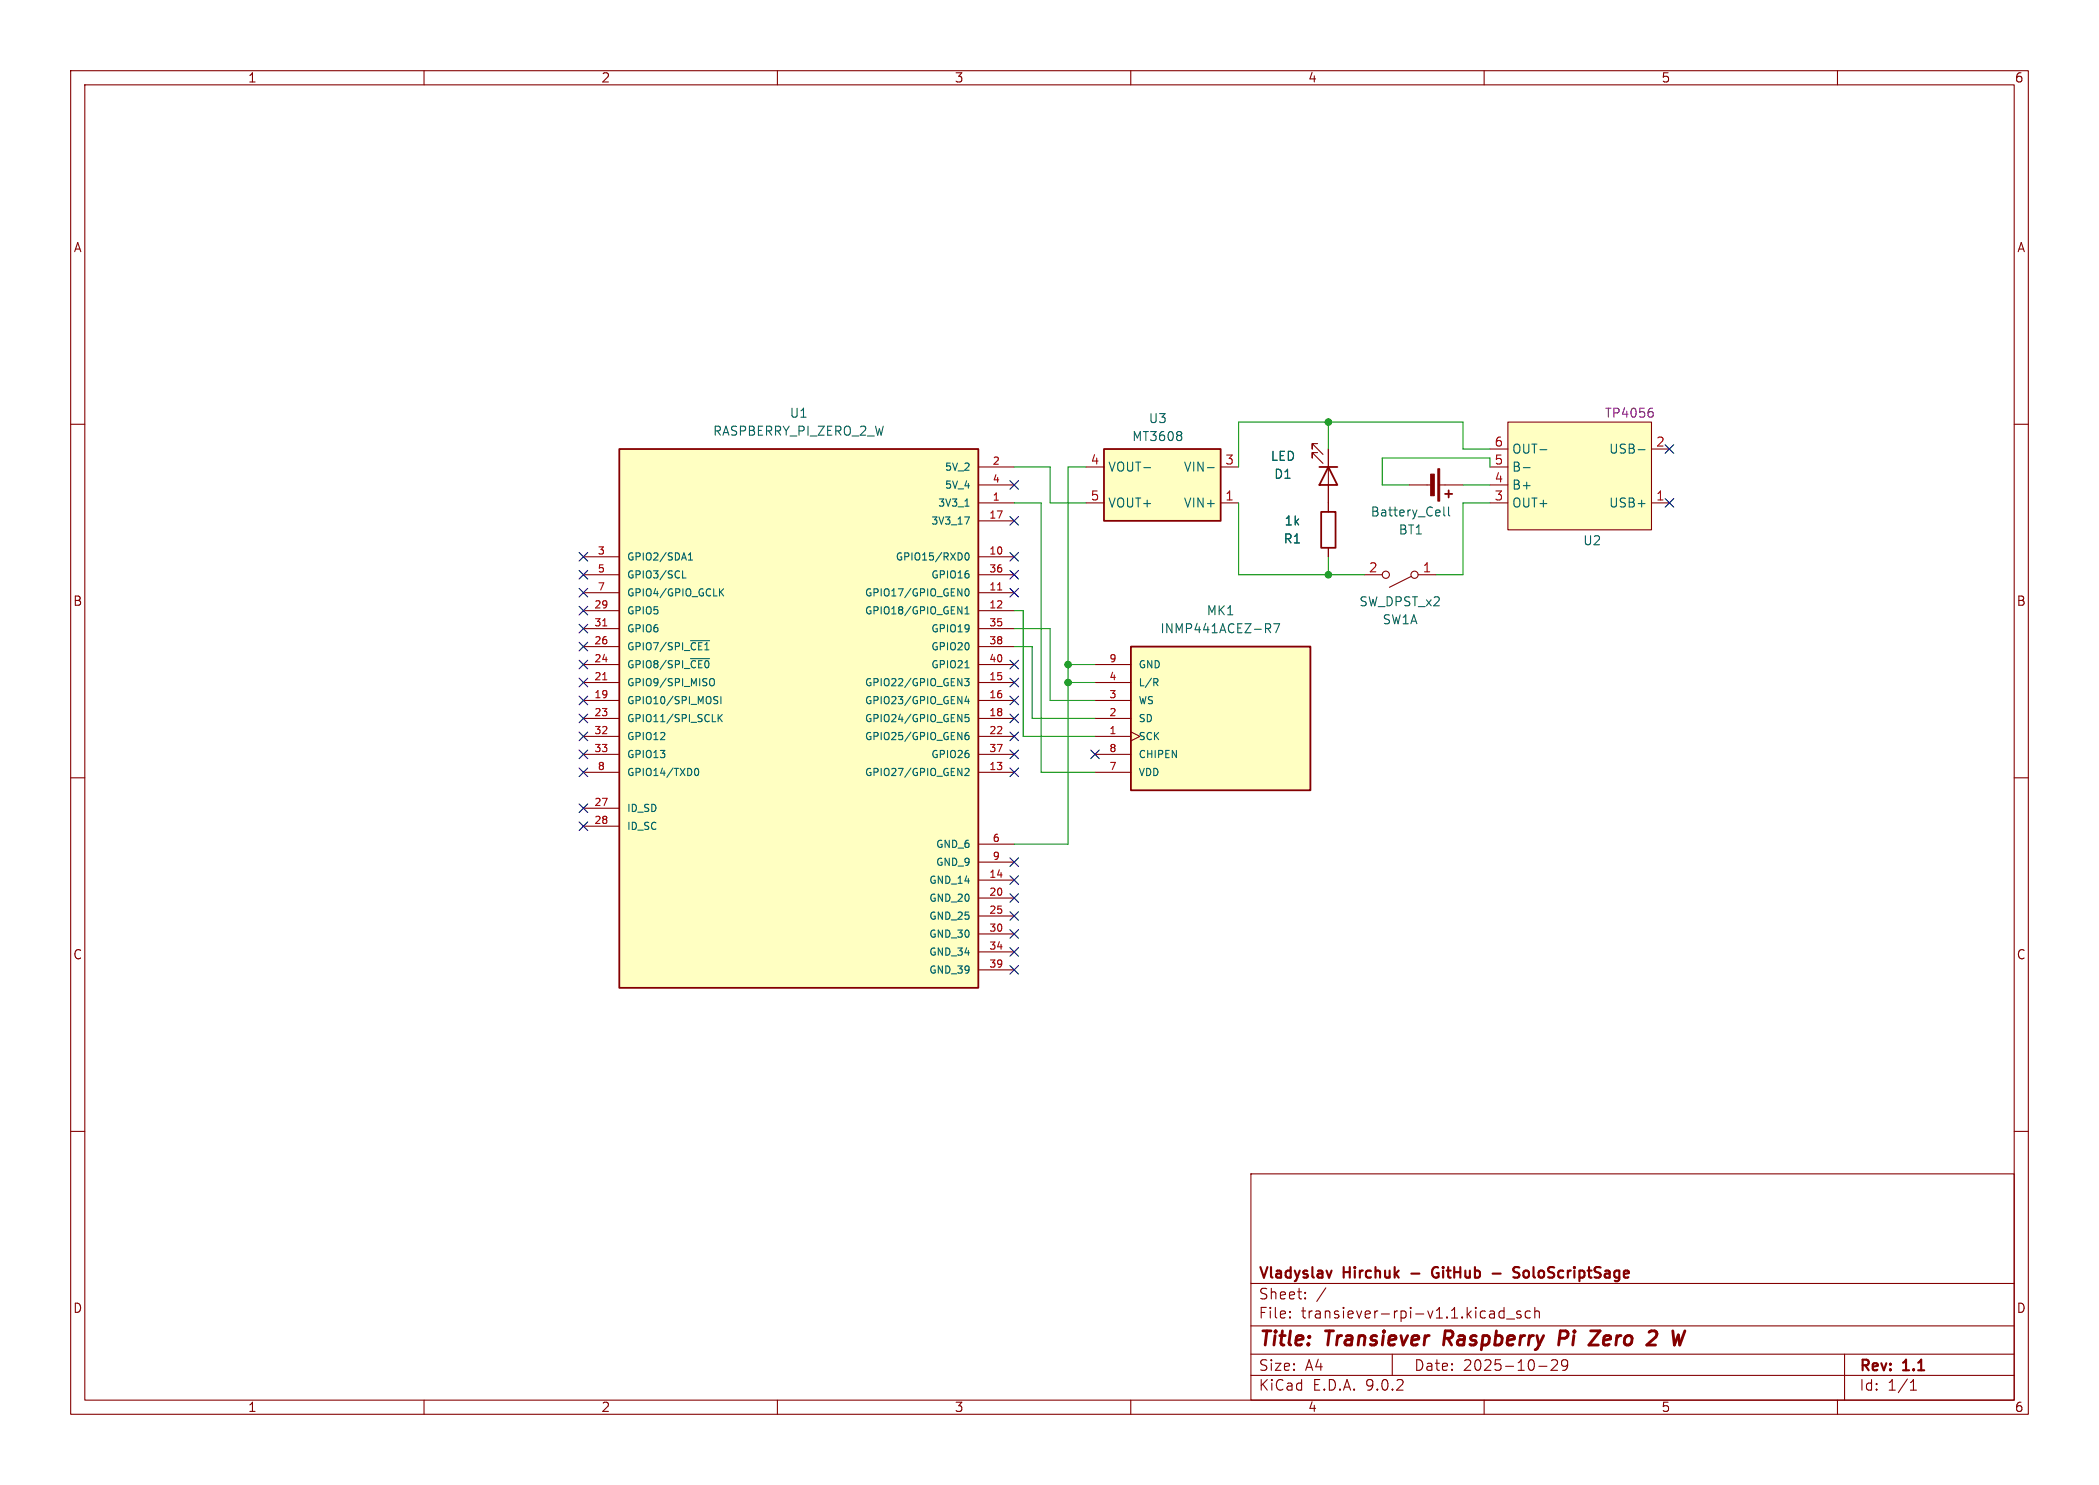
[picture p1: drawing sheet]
<svg xmlns="http://www.w3.org/2000/svg" width="297mm" height="210mm" viewBox="0 0 297 210" stroke-linecap="round" stroke-linejoin="round" font-family="sans-serif">
<g fill="none" stroke="#840000" stroke-width=".15">
<path d="M10 10h277v190h-277zM12 12h273v186h-273zM60 10v2M110 10v2M160 10v2M210 10v2M260 10v2M10 60h2M285 60h2M10 110h2M285 110h2M10 160h2"/>
<path d="M177 166h108v32h-108zM285 160h2M60 198v2M110 198v2M160 198v2M177 194.5h108M177 191.5h108M177 187.5h108M177 181.5h108M182.5 186.3h.1l-.1 .1M182.5 186.3v.1M182.5 185.5v.1"/>
<path d="M182.5 185.5h.1l-.1 .1M184.7 183.6v.1M184.7 183.6h-.1l.1 .1M184.7 182.8v.1M184.7 182.8h-.1l.1 .1M187.6 182.1l-1.3 2M197 191.5v3M210 198v2M211.2 185.4l.3 .2v.8M211.5 186.3l-.2 .1M211.5 185.8h-.2M212.8 184.9v1.5"/>
<path d="M212.8 185.5l-.4-.1-.3 .3v.4l.1 .2 .2 .1 .4-.1M213.2 186.5h1.1M215.2 185.5l-.4-.1-.2 .2 .1 .2 .5 .2v.1v.2l-.2 .1-.4-.1M216.5 185.5l-.4-.1-.3 .3v.4l.2 .2 .1 .1 .4-.1M217.2 185.5a.37 .37 0 0 1 .6 .1v.8M217.2 184.9v1.5M217.7 193.2h1.2M220.1 192.3l.1 .1a.41 .41 0 0 1 .1 .5l-.8 .9h.9M221.8 192.9l-.3 .3h-.3l-.2-.3v-.3l.1-.2 .4-.1 .2 .1a.99 .99 0 0 1-.3 1.4h-.3M260 198v2M261 191.5v6.5M270.3 196.6h.9"/>
<path d="M270.3 195.5l.4-.4v1.5"/>
</g>
<path d="M204.5 188.2l-.2 2M221.6 188.2h-.8l-.3 2M221.6 189.2l-.2 .1h-.7M225.1 188.2h1.3l-1.6 2h1.4" fill="none" stroke="#840000" stroke-width=".4"/>
<path d="M188.4 179.7l-.3 1M203.3 179.2a.78 .78 0 0 0-.7 .5 .78 .78 0 0 0 .3 .9l.2 .1 .4-.1M215 179.3l-.2-.1-.5 .1a.36 .36 0 0 0-.2 .3 .36 .36 0 0 0 .3 .3 .55 .55 0 0 1 .6 .4l-.1 .2-.2 .2-.6-.1M216.1 179.7a.41 .41 0 0 0-.5 .3v.4a.41 .41 0 0 0 .5 .3M203.3 180h.3M211.2 180.1h1.1" fill="none" stroke="#840000" stroke-width=".3"/>
<path d="M156.2 63.5h16.5v10.2h-16.5z" fill="#ffffc2"/>
<path d="M156.2 63.5h16.5v10.2h-16.5zM186.9 72.4h2.1v5.1h-2.1z" fill="none" stroke="#840000" stroke-width=".25"/>
<g fill="none" stroke="#840000" stroke-width=".15">
<path d="M153.7 71.1h2.5M153.7 66h2.5M172.7 71.1h2.6M172.7 66h2.6M188 71.1v1.3M188 77.5v1.2M193 81.3h2.6M199.6 81.5l-3 1.6M200.7 81.3h2.5"/>
<circle cx="196.1" cy="81.3" r=".51"/>
<circle cx="200.2" cy="81.3" r=".51"/>
</g>
<path d="M161.8 66.1h1M167.1 61.1l.1 .2-.1 .2M167.1 61.6l.1 .2-.1 .4M170.8 66.1h1" fill="none" stroke="#006464" stroke-width=".15"/>
<path d="M160 91.4h25.4v20.4h-25.4z" fill="#ffffc2"/>
<path d="M160 91.4h25.4v20.4h-25.4z" fill="none" stroke="#840000" stroke-width=".25"/>
<path d="M154.9 99.1h5.1M154.9 96.5h5.1M154.9 94h5.1M154.9 109.2h5.1M154.9 106.7h5.1M154.9 104.1h5.1M154.9 101.6h5.1M160 103.5l1.3 .6-1.3 .7" fill="none" stroke="#840000" stroke-width=".15"/>
<path d="M163.5 96.5l.3 .5M163.7 96l.1 .2v.2l-.1 .1M179.4 88.9l.4 .6M179.6 88.2l.2 .3-.1 .3-.1 .1M180.2 88.2h.9l-.6 1.3" fill="none" stroke="#006464" stroke-width=".15"/>
<path d="M87.6 63.5h50.8v76.2h-50.8z" fill="#ffffc2"/>
<path d="M87.6 63.5h50.8v76.2h-50.8zM204.5 69.9h1M205 69.3v1.1" fill="none" stroke="#840000" stroke-width=".25"/>
<g fill="none" stroke="#840000" stroke-width=".15">
<path d="M82.5 78.7h5.1M138.4 78.7h5.1M138.4 66h5.1M138.4 68.6h5.1M138.4 71.1h5.1M138.4 73.7h5.1M199.4 68.6h3.3M203.7 68.6h3.3M82.5 81.3h5.1M82.5 83.8h5.1M82.5 86.4h5.1M82.5 88.9h5.1"/>
<path d="M82.5 91.4h5.1M82.5 94h5.1M82.5 96.5h5.1M82.5 99.1h5.1M138.4 81.3h5.1M138.4 83.8h5.1M138.4 86.4h5.1M138.4 88.9h5.1M138.4 91.4h5.1M138.4 94h5.1M138.4 96.5h5.1M138.4 99.1h5.1"/>
<path d="M82.5 101.6h5.1M82.5 104.1h5.1M82.5 106.7h5.1M82.5 109.2h5.1M82.5 114.3h5.1M82.5 116.8h5.1M138.4 101.6h5.1M138.4 104.1h5.1M138.4 106.7h5.1M138.4 109.2h5.1M138.4 119.4h5.1M138.4 121.9h5.1"/>
<path d="M138.4 124.5h5.1M138.4 127h5.1M138.4 129.5h5.1M138.4 132.1h5.1M138.4 134.6h5.1M138.4 137.2h5.1"/>
</g>
<g fill="none" stroke="#006464" stroke-width=".15">
<path d="M97.4 79.2h.6M97.4 78.5l.3-.3v1M136.5 73.1h.7l-.5 1M136.5 71.6h.6M136.6 78.3l.2-.1a.54 .54 0 0 1 .3 .5 .54 .54 0 0 1-.3 .5l-.2-.1-.1-.3zM204.3 71.7v1.1l.2 .2M205 71.7v1.1l.1 .2M96.6 81.7h.5M97.7 90.6h2.7M97.7 93.1h2.7M100.5 96.1l.1-.1a.34 .34 0 0 1 .5 .3v.3a.34 .34 0 0 1-.3 .4 .34 .34 0 0 1-.3-.2M101.2 99l.3 .1 .1 .2-.2 .2h-.3"/>
<path d="M101.2 98.5l.4 .1M102 83.7l.4 .6M102 98.5v1M102.4 83.3l-.6 .5M136.5 96h.6l-.3 .4h.3v.5l-.2 .1-.4-.1M136.5 86.8h.6M136.5 86.1l.3-.3v1M136.5 94.4h.6M136.6 83.4l.2-.1a.54 .54 0 0 1 .3 .5 .54 .54 0 0 1-.3 .5l-.2-.1-.1-.3zM136.8 98.5l-.3 .7h.7M137 98.8v.7M98.4 108.8l.1-.1a.54 .54 0 0 1 .4 .5 .54 .54 0 0 1-.4 .5l-.1-.1-.1-.3z"/>
<path d="M101.6 101v1.1M101.8 101.5l.4 .6M102.2 101l-.6 .6M136.5 108.8l.4-.1 .2 .3-.6 .7h.6M137 103.6h-.3a.68 .68 0 0 0 0 1l.4-.1v-.3l-.2-.2h-.2l-.2 .2M137.1 101h-.5l-.1 .5 .2-.1 .3 .1 .1 .1v.4l-.2 .1-.4-.1"/>
</g>
<path d="M85.3 88.5h.6M85.3 96.1h.6M141.2 83.4h.5" fill="none" stroke="#a90000" stroke-width=".15"/>
<g fill="#840000" stroke="#840000" stroke-width=".15">
<path d="M203.5 66.3h.2v4.6h-.2z"/>
<path d="M202.4 67.1h.5v3h-.5z"/>
</g>
<path d="M213.4 59.7h20.3v15.2h-20.3z" fill="#ffffc2"/>
<path d="M213.4 59.7h20.3v15.2h-20.3zM186.4 62.7h-.7v.8v-.8l1.5 1.6M186.4 64h-.7v.8v-.8l1.5 1.5M188 63.5v8.9M188 77.5v1.2M210.8 71.1h2.6M210.8 63.5h2.6M210.8 68.6h2.6M210.8 66h2.6M233.7 71.1h2.5M233.7 63.5h2.5" fill="none" stroke="#840000" stroke-width=".15"/>
<path d="M215.5 66.1h1M217.9 63.6h1M231.8 63.6h1" fill="none" stroke="#006464" stroke-width=".15"/>
<path d="M233.6 57.7h.2M233.7 58.2l.2 .3v.3l-.2 .2" fill="none" stroke="#840084" stroke-width=".15"/>
<path d="M186.7 66h2.5M188 66l1.2 2.6h-2.5z" fill="none" stroke="#840000" stroke-width=".25"/>
<g fill="none" stroke="#009600" stroke-width=".15">
<path d="M188 59.7v3.8M143.5 71.1h3.8v38.1h7.6M143.5 66h5.1v5.1h5.1M153.7 66h-2.6v53.4h-7.6M175.3 71.1v10.2h17.7M188 78.7v2.6M207 68.6h3.8M210.8 71.1h-3.8v10.2h-3.8M210.8 63.5h-3.8v-3.8h-31.7v6.3M210.8 66v-1.2h-15.2v3.8h3.8M143.5 86.4h1.3v17.7h10.1M143.5 91.4h2.5v10.2h8.9"/>
<path d="M143.5 88.9h5.1v10.2h6.3M151.1 94h3.8M151.1 96.5h3.8"/>
</g>
<g fill="none" stroke="#000084" stroke-width=".15">
<path d="M81.9 78.1l1.3 1.2M83.2 78.1l-1.3 1.2M142.9 78.1l1.2 1.2M142.9 73.1l1.2 1.2M142.9 68l1.2 1.2M144.1 78.1l-1.2 1.2M144.1 73.1l-1.2 1.2M144.1 68l-1.2 1.2M235.6 62.9l1.2 1.2M235.6 70.5l1.2 1.2M236.8 62.9l-1.2 1.2M236.8 70.5l-1.2 1.2"/>
<path d="M81.9 88.3l1.3 1.2M81.9 85.8l1.3 1.2M81.9 83.2l1.3 1.2M81.9 90.8l1.3 1.2M81.9 98.5l1.3 1.2M81.9 95.9l1.3 1.2M81.9 93.4l1.3 1.2M81.9 80.7l1.3 1.2M83.2 88.3l-1.3 1.2M83.2 85.8l-1.3 1.2M83.2 83.2l-1.3 1.2M83.2 90.8l-1.3 1.2"/>
<path d="M83.2 98.5l-1.3 1.2M83.2 95.9l-1.3 1.2M83.2 93.4l-1.3 1.2M83.2 80.7l-1.3 1.2M142.9 98.5l1.2 1.2M142.9 80.7l1.2 1.2M142.9 83.2l1.2 1.2M142.9 95.9l1.2 1.2M142.9 93.4l1.2 1.2M144.1 98.5l-1.2 1.2M144.1 80.7l-1.2 1.2M144.1 83.2l-1.2 1.2"/>
<path d="M144.1 95.9l-1.2 1.2M144.1 93.4l-1.2 1.2M81.9 101l1.3 1.2M81.9 103.5l1.3 1.2M81.9 108.6l1.3 1.2M81.9 116.2l1.3 1.2M81.9 106.1l1.3 1.2M81.9 113.7l1.3 1.2M83.2 101l-1.3 1.2M83.2 103.5l-1.3 1.2M83.2 108.6l-1.3 1.2M83.2 116.2l-1.3 1.2"/>
<path d="M83.2 106.1l-1.3 1.2M83.2 113.7l-1.3 1.2M142.9 108.6l1.2 1.2M142.9 106.1l1.2 1.2M142.9 101l1.2 1.2M142.9 103.5l1.2 1.2M144.1 108.6l-1.2 1.2M144.1 106.1l-1.2 1.2M144.1 101l-1.2 1.2M144.1 103.5l-1.2 1.2M154.3 106.1l1.2 1.2M155.5 106.1l-1.2 1.2"/>
<path d="M142.9 123.9l1.2 1.2M142.9 131.5l1.2 1.2M142.9 136.6l1.2 1.2M142.9 126.4l1.2 1.2M142.9 134l1.2 1.2M142.9 128.9l1.2 1.2M142.9 121.3l1.2 1.2M144.1 123.9l-1.2 1.2M144.1 131.5l-1.2 1.2M144.1 136.6l-1.2 1.2M144.1 126.4l-1.2 1.2M144.1 134l-1.2 1.2"/>
<path d="M144.1 128.9l-1.2 1.2M144.1 121.3l-1.2 1.2"/>
</g>
<g fill="#009600" stroke="#009600" stroke-width=".15">
<circle cx="151.1" cy="94" r=".46"/>
<circle cx="151.1" cy="96.5" r=".46"/>
<circle cx="188" cy="59.7" r=".46"/>
<circle cx="188" cy="81.3" r=".46"/>
</g>
<g font-size="2.8" fill="#840000">
<text x="178" y="190.9">Title:</text>
<text x="187.7" y="190.9">Transiever</text>
<text x="205.1" y="190.9">Raspberry</text>
<text x="222.2" y="190.9">Pi</text>
<text x="227.5" y="190.9">Zero</text>
<text x="236.5" y="190.9">2</text>
</g>
<g font-size="2.1" fill="#840000">
<text x="178" y="184">Sheet:</text>
<text x="178" y="181.2">Vladyslav</text>
<text x="190.2" y="181.2">Hirchuk</text>
<text x="200.3" y="181.2">-</text>
<text x="203.9" y="181.2">GitHub</text>
<text x="216.6" y="181.2">SoloScriptSage</text>
<text x="178" y="186.7">File:</text>
<text x="184.1" y="186.7">transiever-rpi-v1.1.kicad_sch</text>
<text x="178" y="196.9">KiCad</text>
<text x="178" y="194.1">Size:</text>
<text x="184.7" y="194.1">A4</text>
<text x="185.7" y="196.9">E.D.A.</text>
<text x="193.3" y="196.9">9.0.2</text>
<text x="200" y="194.1">Date:</text>
<text x="207" y="194.1">2025-10-29</text>
<text x="263" y="194.3">Rev:</text>
<text x="263" y="196.9">Id:</text>
<text x="267.1" y="196.9">1/1</text>
<text x="269.4" y="194.3">1.1</text>
</g>
<g font-size="1.8" fill="#840000">
<text x="35" y="11.9">1</text>
<text x="85" y="11.9">2</text>
<text x="135" y="11.9">3</text>
<text x="185" y="11.9">4</text>
<text x="235" y="11.9">5</text>
<text x="285" y="11.9">6</text>
<text x="10.3" y="35.9">A</text>
<text x="285.3" y="35.9">A</text>
<text x="10.3" y="85.9">B</text>
<text x="285.3" y="85.9">B</text>
<text x="10.3" y="135.9">C</text>
<text x="285.3" y="135.9">C</text>
<text x="10.3" y="185.9">D</text>
<text x="285.3" y="185.9">D</text>
<text x="35" y="199.9">1</text>
<text x="85" y="199.9">2</text>
<text x="135" y="199.9">3</text>
<text x="185" y="199.9">4</text>
<text x="235" y="199.9">5</text>
<text x="285" y="199.9">6</text>
</g>
<g font-size="1.8" fill="#006464">
<text x="111.7" y="59.3">U1</text>
<text x="100.8" y="61.8">RASPBERRY_PI_ZERO_2_W</text>
<text x="160.1" y="62.6">MT3608</text>
<text x="162.5" y="60">U3</text>
<text x="179.7" y="65.4">LED</text>
<text x="213.9" y="64.4">OUT-</text>
<text x="227.6" y="64.4">USB-</text>
<text x="156.7" y="72">VOUT+</text>
<text x="156.7" y="66.9">VOUT-</text>
<text x="167.4" y="72">VIN+</text>
<text x="167.4" y="66.9">VIN-</text>
<text x="180.2" y="67.9">D1</text>
<text x="213.9" y="72">OUT+</text>
<text x="213.9" y="69.4">B+</text>
<text x="213.9" y="66.9">B-</text>
<text x="227.6" y="72">USB+</text>
<text x="181.5" y="77.1">R1</text>
<text x="181.7" y="74.5">1k</text>
<text x="193.9" y="73.3">Battery_Cell</text>
<text x="197.8" y="75.8">BT1</text>
<text x="223.9" y="77.3">U2</text>
<text x="164.1" y="89.8">INMP441ACEZ-R7</text>
<text x="170.7" y="87.2">MK1</text>
<text x="192.2" y="86">SW_DPST_x2</text>
<text x="195.5" y="88.5">SW1A</text>
</g>
<text font-size="1.8" fill="#840084" x="227" y="59.3">TP4056</text>
<g font-size="1.8" fill="#a90000">
<text x="154.2" y="65.8">4</text>
<text x="173.3" y="65.8">3</text>
<text x="211.4" y="65.8">5</text>
<text x="211.4" y="63.2">6</text>
<text x="234.2" y="63.2">2</text>
<text x="154.2" y="70.9">5</text>
<text x="173.3" y="70.9">1</text>
<text x="211.4" y="70.9">3</text>
<text x="211.4" y="68.3">4</text>
<text x="234.2" y="70.9">1</text>
<text x="193.6" y="81">2</text>
<text x="201.2" y="81">1</text>
</g>
<g font-size="1.4" fill="#a90000">
<text x="140.4" y="65.8">2</text>
<text x="140.4" y="68.3">4</text>
<text x="140.4" y="70.9">1</text>
<text x="139.9" y="73.4">17</text>
<text x="84.5" y="78.5">3</text>
<text x="84.5" y="81">5</text>
<text x="84.5" y="83.6">7</text>
<text x="139.9" y="78.5">10</text>
<text x="139.9" y="81">36</text>
<text x="139.9" y="83.6">11</text>
<text x="84" y="86.1">29</text>
<text x="84" y="88.6">31</text>
<text x="139.9" y="86.1">12</text>
<text x="139.9" y="88.6">35</text>
<text x="84" y="91.2">26</text>
<text x="84" y="93.7">24</text>
<text x="139.9" y="91.2">38</text>
<text x="139.9" y="93.7">40</text>
<text x="156.9" y="93.7">9</text>
<text x="84" y="96.3">21</text>
<text x="84" y="98.8">19</text>
<text x="84" y="101.3">23</text>
<text x="139.9" y="96.3">15</text>
<text x="139.9" y="98.8">16</text>
<text x="139.9" y="101.3">18</text>
<text x="156.9" y="101.3">2</text>
<text x="156.9" y="98.8">3</text>
<text x="156.9" y="96.3">4</text>
<text x="84" y="103.9">32</text>
<text x="84" y="106.4">33</text>
<text x="139.9" y="103.9">22</text>
<text x="139.9" y="106.4">37</text>
<text x="156.9" y="106.4">8</text>
<text x="156.9" y="103.9">1</text>
<text x="84.5" y="109">8</text>
<text x="139.9" y="109">13</text>
<text x="156.9" y="109">7</text>
<text x="84" y="114">27</text>
<text x="84" y="116.6">28</text>
<text x="140.4" y="119.1">6</text>
<text x="139.9" y="124.2">14</text>
<text x="140.4" y="121.7">9</text>
<text x="139.9" y="126.7">20</text>
<text x="139.9" y="129.3">25</text>
<text x="139.9" y="131.8">30</text>
<text x="139.9" y="134.4">34</text>
<text x="139.9" y="136.9">39</text>
</g>
<g font-size="1.4" fill="#006464">
<text x="132.6" y="71.9">3V3_1</text>
<text x="133.6" y="66.8">5V_2</text>
<text x="133.6" y="69.3">5V_4</text>
<text x="131.6" y="74.4">3V3_17</text>
<text x="88.6" y="79.5">GPIO2/SDA1</text>
<text x="88.6" y="82">GPIO3/SCL</text>
<text x="126.6" y="79.5">GPIO15/RXD0</text>
<text x="131.6" y="82">GPIO16</text>
<text x="88.6" y="84.6">GPIO4/GPIO_GCLK</text>
<text x="88.6" y="87.1">GPIO5</text>
<text x="88.6" y="89.6">GPIO6</text>
<text x="122.3" y="84.6">GPIO17/GPIO_GEN0</text>
<text x="122.3" y="87.1">GPIO18/GPIO_GEN1</text>
<text x="131.6" y="89.6">GPIO19</text>
<text x="88.6" y="92.2">GPIO7/SPI_~{CE1}</text>
<text x="88.6" y="94.7">GPIO8/SPI_~{CE0}</text>
<text x="131.6" y="92.2">GPIO20</text>
<text x="131.6" y="94.7">GPIO21</text>
<text x="161" y="94.7">GND</text>
<text x="88.6" y="97.3">GPIO9/SPI_MISO</text>
<text x="88.6" y="99.8">GPIO10/SPI_MOSI</text>
<text x="122.3" y="97.3">GPIO22/GPIO_GEN3</text>
<text x="122.3" y="99.8">GPIO23/GPIO_GEN4</text>
<text x="161" y="99.8">WS</text>
<text x="161" y="97.3">L/R</text>
<text x="88.6" y="102.3">GPIO11/SPI_SCLK</text>
<text x="88.6" y="104.9">GPIO12</text>
<text x="88.6" y="107.4">GPIO13</text>
<text x="122.3" y="102.3">GPIO24/GPIO_GEN5</text>
<text x="122.3" y="104.9">GPIO25/GPIO_GEN6</text>
<text x="131.6" y="107.4">GPIO26</text>
<text x="161" y="107.4">CHIPEN</text>
<text x="161" y="104.9">SCK</text>
<text x="161" y="102.3">SD</text>
<text x="88.6" y="110">GPIO14/TXD0</text>
<text x="122.3" y="110">GPIO27/GPIO_GEN2</text>
<text x="161" y="110">VDD</text>
<text x="88.6" y="115">ID_SD</text>
<text x="88.6" y="117.6">ID_SC</text>
<text x="131.4" y="125.2">GND_14</text>
<text x="132.3" y="120.1">GND_6</text>
<text x="132.3" y="122.7">GND_9</text>
<text x="131.4" y="127.7">GND_20</text>
<text x="131.4" y="130.3">GND_25</text>
<text x="131.4" y="132.8">GND_30</text>
<text x="131.4" y="135.4">GND_34</text>
<text x="131.4" y="137.9">GND_39</text>
</g>
</svg>
